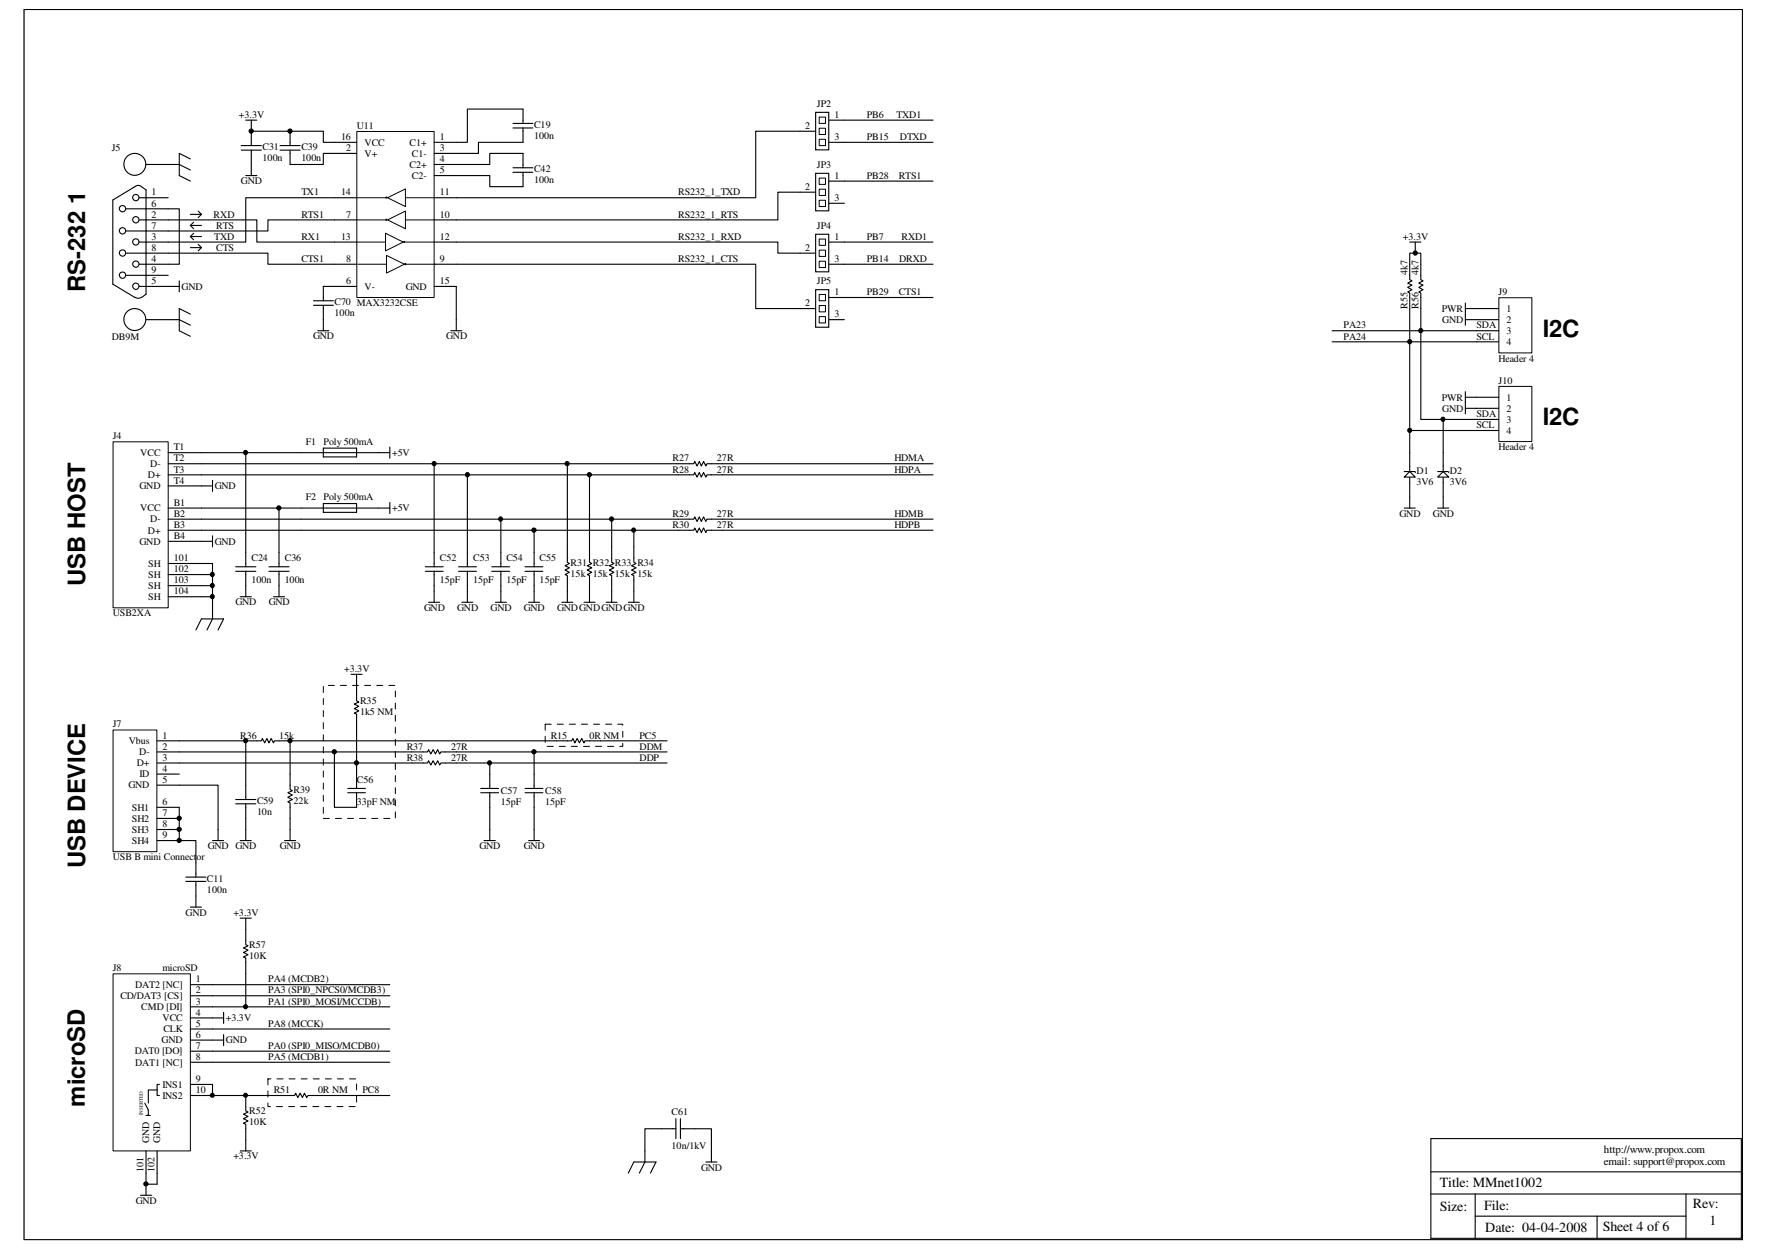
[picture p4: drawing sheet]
<svg xmlns="http://www.w3.org/2000/svg" width="297mm" height="210mm" viewBox="0 0 297 210" stroke-linecap="round" stroke-linejoin="round" font-family="sans-serif">
<path d="M4.1 1.6h288.8v206.7h-288.8z" fill="none" stroke="#000" stroke-width=".17"/>
<path d="M240.5 191.3h52.2v16.8h-52.2zM240.5 196.9h52.2M240.5 200.7h52.2M248 200.7v7.4M248 204.4h35.4M268.5 204.4v3.7M283.4 200.7v7.4" fill="none" stroke="#000" stroke-width=".19"/>
<path d="M19 74.3h9.3v27.9h-9.3z" fill="#fff"/>
<path d="M19 74.3h9.3v27.9h-9.3z" fill="none" stroke="#000" stroke-width=".17"/>
<g fill="none" stroke="#000" stroke-width=".19">
<path d="M28.3 76.1h5.6M28.3 77.9h5.6M28.3 79.8h5.6M50.6 76.1h14.9M54.4 75.3h5.5v1.5h-5.5zM65.5 75.1v1.9M28.3 94.7h7.4v7.5M28.3 81.7h5.6M28.3 85.4h5.6M28.3 87.2h5.6M28.3 89.1h5.6M28.3 91h5.6"/>
<path d="M28.3 96.6h7.4M28.3 98.4h7.4M50.6 85.4h14.9M54.4 84.6h5.5v1.5h-5.5zM65.5 84.5v1.8M28.3 100.3h7.4"/>
</g>
<path d="M60 22.1h13v27.9h-13z" fill="#fff"/>
<path d="M59.9 33.2h4.9M60 22.1h13v27.9h-13zM64.8 39.2l3 1.5-3 1.5zM65.1 33.2l3.1-1.5v3zM68.2 33.2h4.8M59.9 40.7h4.9M68.2 40.7h4.8" fill="none" stroke="#000" stroke-width=".17"/>
<g fill="none" stroke="#000" stroke-width=".19">
<path d="M56.2 37h3.7M56.2 33.2h3.7M56.2 23.9h3.7M73 37h3.7M73 33.2h3.7M73 23.9h3.7M73 27.6h3.7M73 25.8h3.7M56.2 40.7h3.7M56.2 44.4h3.7M73 40.7h3.7M73 44.4h3.7"/>
<path d="M73 48.1h3.7"/>
</g>
<path d="M64.9 33.1h.1v.2h-.1z" fill-rule="evenodd" fill="#fff"/>
<path d="M59.9 37h4.9M64.9 33.1h.1v.2h-.1zM65.1 37l3.1-1.5v2.9zM68.2 37h4.8M60.2 44.4h4.8M65 42.9l3 1.5-3 1.5zM68.3 44.4h4.9" fill="none" stroke="#000" stroke-width=".17"/>
<path d="M68.1 44.3h.1v.2h-.1z" fill-rule="evenodd" fill="#fff"/>
<path d="M68.1 44.3h.1v.2h-.1z" fill="none" stroke="#000" stroke-width=".17"/>
<path d="M56.2 25.8h3.7M73 29.5h3.7M56.2 48.1h3.7" fill="none" stroke="#000" stroke-width=".19"/>
<path d="M64.9 36.9h.1v.1h-.1z" fill-rule="evenodd" fill="#fff"/>
<path d="M64.9 36.9h.1v.1h-.1z" fill="none" stroke="#000" stroke-width=".17"/>
<path d="M67.9 40.6h.1l-.1 .2z" fill-rule="evenodd" fill="#fff"/>
<path d="M67.9 40.6h.1l-.1 .2z" fill="none" stroke="#000" stroke-width=".17"/>
<g fill="none" stroke="#000" stroke-width=".19">
<path d="M28.3 35.1h1.8v9.3h-1.8M40.6 24.5h3.3M40.6 25.2h3.3M41.3 20.2h1.9M41.3 29.5h1.9M42.2 22.1h12.2v1.8h1.8M42.2 20.2v4.3M42.2 25.2v4.3M47.1 24.5h3.4M47.1 25.2h3.4M48.8 25.2v2.4h5.6v-1.8h1.8M48.8 22.1v2.4"/>
<path d="M76.7 27.6h5.6v-1.8h5.6v2.4M86.2 28.2h3.4M86.2 29h3.4M86.2 20.7h3.4M86.2 21.5h3.4M87.9 29v2.4h-5.6v-1.9h-5.6M87.9 21.5v2.4h-7.5v1.9h-3.7M87.9 20.7v-2.4h-9.3v5.6h-1.9M28.3 48.1h1.8M30.1 47.2v1.9M52.7 50.5h3.3M52.7 51.3h3.3"/>
<path d="M53.4 55.6h1.9M54.4 51.3v4.3M56.2 48.1h-1.8v2.4M75.8 55.6h1.8M76.7 48.1v7.5M30.1 132h6.6v9.3M30.1 124.5h11.2v9.9M39.6 135.1h3.4M39.6 134.4h3.4M41.3 135.1v6.2M35.7 141.3h1.9M40.4 141.3h1.8"/>
</g>
<path d="M19 122.7h7.4v20.4h-7.4z" fill="#fff"/>
<path d="M19 122.7h7.4v20.4h-7.4z" fill="none" stroke="#000" stroke-width=".17"/>
<g fill="none" stroke="#000" stroke-width=".19">
<path d="M26.4 124.5h3.7M26.4 126.4h3.7M26.4 128.2h3.7M26.4 130.1h3.7M26.4 132h3.7M26.4 135.7h3.7M26.4 137.5h3.7M26.4 139.4h3.7M26.4 141.3h6.5v3.7M35.7 174.8h1.9M35.7 171.1h1.9M35.7 172.9h29.8"/>
<path d="M35.7 169.2h29.8M35.7 176.7h29.8M37.6 170.1v1.9M37.6 173.9v1.8M24.5 197.1v1.9M26.4 197.1v1.9"/>
</g>
<path d="M19 163.7h13v29.7h-13z" fill="#fff"/>
<g fill="none" stroke="#000" stroke-width=".17">
<path d="M137.7 19.7h1.1v1h-1.1zM137.7 21.5h1.1v1.1h-1.1zM137.7 23.4h1.1v1.1h-1.1zM137.7 29.9h1.1v1.1h-1.1zM137.7 31.8h1.1v1.1h-1.1zM137.7 33.7h1.1v1h-1.1zM137.7 40.2h1.1v1h-1.1zM137.7 42h1.1v1.1h-1.1zM137.7 43.9h1.1v1.1h-1.1zM137.7 49.5h1.1v1h-1.1zM137.7 51.4h1.1v1h-1.1zM137.7 53.2h1.1v1.1h-1.1z"/>
<path d="M19 163.7h13v29.7h-13z"/>
</g>
<g fill="none" stroke="#000" stroke-width=".19">
<path d="M137.1 18.9h2.2v6.3h-2.2zM21.2 35.1h7.1M23.4 37h19.8v3.7h13M23.4 33.2h4.9M24.5 27.6h5.6l1.9 1M32 26.7l-1.9-.9v3.7l1.9 .9M32 39.8h1.9M32 39.8l.6 .5M32 36h1.9M32 37.9h1.9M32 37.9l.6 .5M32.6 39.2l-.6 .6"/>
<path d="M32.6 37.3l-.6 .6M33.3 35.5l.6 .5M33.9 36l-.6 .6M56.2 33.2h-14.9v7.5h-17.9M56.2 37h-11.2v1.8h-23.8M137.1 29.1h2.2v6.3h-2.2zM137.1 39.4h2.2v6.3h-2.2zM137.1 22.1h-10.1v11.1h-50.3M137.1 32.3h-6.3v4.7h-54.1M139.4 20.2h17.4M139.4 23.9h17.4M139.4 30.4h17.4"/>
<path d="M139.4 34.2h2.5M21.2 42.5h23.8v1.9h11.2M21.2 46.3h7.1M22.7 50l-3.7-2.2v-14.2l3.8-2.3 .4-.1a2.14 2.14 0 0 1 1.3 .7v17.5l-.7 .6M22.7 50l.5 .1 .5-.1M23.4 44.4h4.9M23.4 48.1h4.9M24.5 53.7h5.6l1.9 1M32 52.8l-1.9-.9v3.7l1.9 .9M32 41.6h1.9M33.3 41.1l.6 .5M33.9 41.6l-.6 .6"/>
<path d="M76.7 40.7h54.1v1.8h6.3M76.7 44.4h50.3v7.5h10.1M137.1 48.7h2.2v6.3h-2.2zM139.4 53.7h2.5M139.4 40.7h17.4M139.4 44.4h17.4M139.4 50h17.4M33.9 77.9h82.7l.2-.3 .4 .7 .4-.7 .3 .7 .4-.7 .4 .7 .1-.4h38M33.9 79.8h82.7l.2-.4 .4 .8 .4-.8 .3 .8 .4-.8 .4 .8 .1-.4h38M73 77.9v17.3M78.6 79.8v15.4M95.4 77.9v16.6l.3 .2-.7 .4 .7 .3-.7 .4 .7 .4-.7 .4 .4 .1v4.5"/>
<path d="M99.1 79.8v14.7l.4 .2-.8 .4 .8 .3-.8 .4 .8 .4-.8 .4 .4 .1v4.5M33.9 91h1.8M33.9 81.7h1.8M35.7 80.7v1.9M35.7 90v1.9M50.6 87.2h66l.2-.3 .4 .7 .4-.7 .3 .7 .4-.7 .4 .7 .1-.4h38M50.6 89.1h66l.2-.4 .4 .8 .4-.8 .3 .8 .4-.8 .4 .8 .1-.4h38M71.5 95.2h3M71.5 96h3M73 96v5.2M77.1 95.2h3M77.1 96h3"/>
<path d="M78.6 96v5.2M82.7 95.2h3M82.7 96h3M84.2 87.2v8M84.2 96v5.2M88.3 95.2h3M88.3 96h3M89.8 89.1v6.1M89.8 96v5.2M102.8 87.2v7.3l.4 .2-.8 .4 .8 .3-.8 .4 .8 .4-.8 .4 .4 .1v4.5M106.5 89.1v5.4l.4 .2-.7 .4 .7 .3-.7 .4 .7 .4-.7 .4 .3 .1v4.5M32.9 105.9l1-1.9h3.7l-.9 1.9"/>
<path d="M35.7 102.2v1.8l-.9 1.9M59 113.3h1.9M59.9 113.3v4.5l.4 .2-.7 .3 .7 .4-.7 .4 .7 .4-.7 .3 .3 .2v12.5M72 101.2h1.9M77.6 101.2h1.9M83.3 101.2h1.8M88.9 101.2h1.8M94.4 101.2h1.9M98.2 101.2h1.8M101.9 101.2h1.9M105.6 101.2h1.9M30.1 126.4h41.8l.1-.4 .4 .7 .4-.7 .4 .7 .4-.7 .3 .7 .2-.3h38"/>
<path d="M30.1 128.2h41.8l.1-.4 .4 .8 .4-.8 .4 .8 .4-.8 .3 .8 .2-.4h38M41.3 124.5h2.6l.2-.4 .4 .7 .4-.7 .3 .7 .4-.7 .4 .7 .1-.3h2.7M56.2 126.4v9.3h3.7v-2.5M58.5 132.5h2.9M58.5 133.2h2.9M80.8 132.5h3M80.8 133.2h3M82.3 128.2v4.3M82.3 133.2v8.1M88.3 132.5h3M88.3 133.2h3M89.8 126.4v6.1"/>
<path d="M89.8 133.2v8.1M93.5 124.5h-44.7v8.2l.3 .2-.7 .3 .7 .4-.7 .4 .7 .4-.7 .3 .4 .2v6.4M101 124.5h11.1M47.8 141.3h1.9M81.4 141.3h1.9M88.9 141.3h1.8M32 165.5h33.5M32 167.3h33.5M32 169.2h3.7M32 171.1h3.7M32 172.9h3.7M32 174.8h3.7"/>
<path d="M32 176.7h3.7M32 178.5h33.5M24.3 185.4l.6 1.1v1h-.4M24.5 193.4v3.7M24.9 187.5h.4M26.4 183.2h-1.5v2.2M26.4 183.2v.9h.4M26.4 199h-1.9v1.9M26.4 193.4v3.7M26.8 182.2h-.4v1M32 182.2h3.7M32 184.1h3.7"/>
<path d="M105.6 197.1l.9-1.8h3.8l-1 1.8M108.4 193.4v1.9l-.9 1.8M111.2 189.7h2.4M113.6 188v3.3M114.4 189.7h2.4M114.4 188v3.3M118.7 195.3h1.8M119.6 193.4v1.9M23.6 200.9h1.9"/>
<circle cx="20.6" cy="38.8" r=".53"/>
<circle cx="20.6" cy="35.1" r=".53"/>
<circle cx="22.7" cy="27.6" r="1.85"/>
<circle cx="22.8" cy="36.9" r=".53"/>
<circle cx="22.8" cy="33.2" r=".53"/>
<circle cx="20.6" cy="42.5" r=".53"/>
<circle cx="20.6" cy="46.2" r=".53"/>
<circle cx="22.7" cy="53.7" r="1.85"/>
<circle cx="22.8" cy="48.1" r=".53"/>
<circle cx="22.8" cy="40.7" r=".53"/>
<circle cx="22.8" cy="44.4" r=".53"/>
</g>
<path d="M252 50.1h5.5v9.2h-5.5z" fill="#fff"/>
<path d="M252 50h5.5v9.3h-5.5z" fill="none" stroke="#000" stroke-width=".17"/>
<path d="M248.2 51.9h3.7M248.2 53.7h3.7M248.2 55.6h3.7M248.2 57.4h3.7" fill="none" stroke="#000" stroke-width=".19"/>
<path d="M252 65h5.5v9.2h-5.5z" fill="#fff"/>
<path d="M252 64.9h5.5v9.3h-5.5z" fill="none" stroke="#000" stroke-width=".17"/>
<g fill="none" stroke="#000" stroke-width=".19">
<path d="M223.9 55.6h24.3M223.9 57.4h24.3M237 40.7h1.8M237.9 40.7v1.8M246.3 50.9v3.8M246.3 53.7h1.9M246.3 51.9h1.9M33.9 76.1h16.7M41.3 76.1v19.1M237 76.1v7.4M246.3 66.8h5.6M246.3 68.6h5.6"/>
<path d="M246.3 65.8v3.8M251.9 70.5h-13.1v-21.3l-.3-.1 .7-.4-.7-.4 .7-.4-.7-.3 .7-.4-.4-.2v-4.5h-1.8v4.5l.4 .2-.8 .4 .8 .3-.8 .4 .8 .4-.8 .4 .4 .1v23.1h14.9M33.9 85.4h16.7M33.9 87.2h16.7M33.9 89.1h16.7M39.6 95.2h3.4M39.6 96h3.4M41.3 96v4.3M45.2 95.2h3.4M45.2 96h3.4M46.9 85.4v9.8M46.9 96v4.3"/>
<path d="M40.4 100.3h1.8M46 100.3h1.8M30.1 135.7v5.6M93.5 124.5h2.6l.2-.4 .3 .7 .4-.7 .4 .7 .4-.7 .4 .7 .1-.3h2.7M31.2 147.4h3.4M31.2 148.1h3.4M32 152.4h1.9M32.9 145v2.4M32.9 148.1v4.3M40.4 154.3h1.8M41.3 154.3v4.4l.4 .3-.8 .3 .8 .4-.8 .4 .8 .3-.8 .4 .4 .2v8.2M35.7 182.2v1.9h13.8l.2-.4 .4 .7 .4-.7 .3 .7 .4-.7 .4 .7 .2-.3h13.7"/>
<path d="M40.4 193.4h1.8M41.3 184.1v2.6l.4 .2-.8 .3 .8 .4-.8 .4 .8 .4-.8 .4 .4 .1v4.5M111.2 189.7h-2.8v3.7M116.8 189.7h2.8v3.7"/>
</g>
<path d="M54.4 137.5h12.1v-22.3h-12.1v22.3M91.6 121.7v3.7h13.1v-3.7h-13.1M45 181.3v4.7h14.9v-4.7h-14.9" fill="none" stroke="#000" stroke-width=".17" stroke-dasharray="1 1 1 1 1 1 1 1"/>
<path d="M236 79.2h1.9z" fill-rule="evenodd" fill="#fff"/>
<path d="M236 79.2h1.9z" fill="none" stroke="#000" stroke-width=".19"/>
<path d="M236 80.2l1-1 .9 1z" fill="#fff"/>
<path d="M236 80.2l1-1 .9 1z" fill="none" stroke="#000" stroke-width=".19"/>
<path d="M237.9 79.2v.2z" fill-rule="evenodd" fill="#fff"/>
<path d="M237.9 79.2v.2zM242.6 76.1v7.4" fill="none" stroke="#000" stroke-width=".19"/>
<path d="M241.7 79.2h1.8z" fill-rule="evenodd" fill="#fff"/>
<path d="M241.7 79.2h1.8z" fill="none" stroke="#000" stroke-width=".19"/>
<path d="M241.7 80.2l.9-1 .9 1z" fill="#fff"/>
<path d="M241.7 80.2l.9-1 .9 1z" fill="none" stroke="#000" stroke-width=".19"/>
<path d="M243.5 79.2v.2z" fill-rule="evenodd" fill="#fff"/>
<path d="M237 72.3v3.8M242.6 70.5v5.6M243.5 79.2v.2zM236 85.4h1.9M237 83.5v1.9M241.7 85.4h1.8M242.6 83.5v1.9" fill="none" stroke="#000" stroke-width=".19"/>
<g fill="#000">
<circle cx="42.2" cy="22" r=".36"/>
<circle cx="48.7" cy="22" r=".36"/>
<circle cx="237" cy="57.4" r=".35"/>
<circle cx="237.9" cy="42.5" r=".35"/>
<circle cx="238.8" cy="55.6" r=".35"/>
<circle cx="41.3" cy="76.1" r=".35"/>
<circle cx="73" cy="77.9" r=".35"/>
<circle cx="78.6" cy="79.8" r=".35"/>
<circle cx="95.3" cy="77.9" r=".35"/>
<circle cx="99.1" cy="79.8" r=".36"/>
<circle cx="237" cy="72.3" r=".35"/>
<circle cx="242.6" cy="70.5" r=".35"/>
<circle cx="35.7" cy="98.4" r=".35"/>
<circle cx="35.7" cy="96.5" r=".35"/>
<circle cx="46.9" cy="85.4" r=".36"/>
<circle cx="84.1" cy="87.2" r=".35"/>
<circle cx="89.8" cy="89.1" r=".37"/>
<circle cx="102.8" cy="87.2" r=".36"/>
<circle cx="106.5" cy="89.1" r=".35"/>
<circle cx="35.7" cy="100.3" r=".35"/>
<circle cx="30.1" cy="139.4" r=".36"/>
<circle cx="30.1" cy="137.5" r=".36"/>
<circle cx="41.3" cy="124.5" r=".35"/>
<circle cx="48.7" cy="124.5" r=".36"/>
<circle cx="56.2" cy="126.3" r=".36"/>
<circle cx="59.9" cy="128.2" r=".36"/>
<circle cx="82.3" cy="128.2" r=".35"/>
<circle cx="89.8" cy="126.3" r=".37"/>
<circle cx="30.1" cy="141.2" r=".36"/>
<circle cx="41.3" cy="169.2" r=".35"/>
<circle cx="24.5" cy="199" r=".35"/>
<circle cx="35.7" cy="184.1" r=".34"/>
<circle cx="41.3" cy="184.1" r=".34"/>
</g>
<g fill="none" stroke="#000" stroke-width=".17">
<circle cx="42.2" cy="22" r=".36"/>
<circle cx="48.7" cy="22" r=".36"/>
<circle cx="237" cy="57.4" r=".35"/>
<circle cx="237.9" cy="42.5" r=".35"/>
<circle cx="238.8" cy="55.6" r=".35"/>
<circle cx="41.3" cy="76.1" r=".35"/>
<circle cx="73" cy="77.9" r=".35"/>
<circle cx="78.6" cy="79.8" r=".35"/>
<circle cx="95.3" cy="77.9" r=".35"/>
<circle cx="99.1" cy="79.8" r=".36"/>
<circle cx="237" cy="72.3" r=".35"/>
<circle cx="242.6" cy="70.5" r=".35"/>
<circle cx="35.7" cy="98.4" r=".35"/>
<circle cx="35.7" cy="96.5" r=".35"/>
<circle cx="46.9" cy="85.4" r=".36"/>
<circle cx="84.1" cy="87.2" r=".35"/>
<circle cx="89.8" cy="89.1" r=".37"/>
<circle cx="102.8" cy="87.2" r=".36"/>
<circle cx="106.5" cy="89.1" r=".35"/>
<circle cx="35.7" cy="100.3" r=".35"/>
<circle cx="30.1" cy="139.4" r=".36"/>
<circle cx="30.1" cy="137.5" r=".36"/>
<circle cx="41.3" cy="124.5" r=".35"/>
<circle cx="48.7" cy="124.5" r=".36"/>
<circle cx="56.2" cy="126.3" r=".36"/>
<circle cx="59.9" cy="128.2" r=".36"/>
<circle cx="82.3" cy="128.2" r=".35"/>
<circle cx="89.8" cy="126.3" r=".37"/>
<circle cx="30.1" cy="141.2" r=".36"/>
<circle cx="41.3" cy="169.2" r=".35"/>
<circle cx="24.5" cy="199" r=".35"/>
<circle cx="35.7" cy="184.1" r=".34"/>
<circle cx="41.3" cy="184.1" r=".34"/>
</g>
<g font-size="4">
<text x="14.3" y="49.1" transform="rotate(-90 14.3 49.1)">RS-232 1</text>
<text x="259.4" y="56.6">I2C</text>
<text x="259.4" y="71.5">I2C</text>
<text x="14.3" y="98.4" transform="rotate(-90 14.3 98.4)">USB HOST</text>
<text x="14.3" y="145.9" transform="rotate(-90 14.3 145.9)">USB DEVICE</text>
<text x="14.3" y="186" transform="rotate(-90 14.3 186)">microSD</text>
</g>
<g font-size="2.4">
<text x="242.1" y="203.5">Size:</text>
<text x="242.1" y="199.6">Title: MMnet1002</text>
<text x="249.5" y="203.3">File:</text>
<text x="284.6" y="202.9">Rev:</text>
<text x="249.7" y="207">Date: 04-04-2008</text>
<text x="269.4" y="206.8">Sheet 4 of 6</text>
<text x="287.4" y="205.9">1</text>
</g>
<g font-size="1.8">
<text x="269.6" y="193.8">http://www.propox.com</text>
<text x="269.6" y="195.8">email: support@propox.com</text>
</g>
<g font-size="1.7">
<text x="137.3" y="17.9">JP2</text>
<text x="40.2" y="19.8">+3.3V</text>
<text x="57.4" y="23.5">16</text>
<text x="60" y="21.7">U11</text>
<text x="74" y="23.5">1</text>
<text x="89.8" y="21.5">C19</text>
<text x="89.8" y="23.4">100n</text>
<text x="135.3" y="21.7">2</text>
<text x="140.3" y="19.8">1</text>
<text x="140.3" y="23.5">3</text>
<text x="145.7" y="19.8">PB6</text>
<text x="145.7" y="23.5">PB15</text>
<text x="150.7" y="19.8">TXD1</text>
<text x="151.3" y="23.5">DTXD</text>
<text x="18.8" y="25.4">J5</text>
<text x="44.2" y="25.2">C31</text>
<text x="44.2" y="27.1">100n</text>
<text x="50.7" y="25.2">C39</text>
<text x="50.7" y="27.1">100n</text>
<text x="58.2" y="25.4">2</text>
<text x="61.3" y="24.5">VCC</text>
<text x="61.3" y="26.3">V+</text>
<text x="68.8" y="24.5">C1+</text>
<text x="68.8" y="28.2">C2+</text>
<text x="69.3" y="26.3">C1-</text>
<text x="74" y="27.3">4</text>
<text x="74" y="25.4">3</text>
<text x="74" y="29.1">5</text>
<text x="89.8" y="29">C42</text>
<text x="137.3" y="28.2">JP3</text>
<text x="25.5" y="32.9">1</text>
<text x="25.5" y="34.7">6</text>
<text x="40.5" y="30.9">GND</text>
<text x="50.7" y="32.9">TX1</text>
<text x="57.4" y="32.9">14</text>
<text x="69.3" y="30.1">C2-</text>
<text x="74" y="32.9">11</text>
<text x="89.8" y="30.8">100n</text>
<text x="114" y="32.9">RS232_1_TXD</text>
<text x="135.3" y="31.9">2</text>
<text x="140.3" y="30.1">1</text>
<text x="140.3" y="33.8">3</text>
<text x="145.7" y="30.1">PB28</text>
<text x="151.1" y="30.1">RTS1</text>
<text x="25.5" y="36.6">2</text>
<text x="25.5" y="38.4">7</text>
<text x="25.5" y="40.3">3</text>
<text x="35.9" y="36.6">RXD</text>
<text x="36" y="40.3">TXD</text>
<text x="36.4" y="38.4">RTS</text>
<text x="50.7" y="36.6">RTS1</text>
<text x="50.7" y="40.3">RX1</text>
<text x="57.4" y="40.3">13</text>
<text x="58.2" y="36.6">7</text>
<text x="74" y="36.6">10</text>
<text x="74" y="40.3">12</text>
<text x="114" y="36.6">RS232_1_RTS</text>
<text x="114" y="40.3">RS232_1_RXD</text>
<text x="137.3" y="38.4">JP4</text>
<text x="140.3" y="40.3">1</text>
<text x="145.7" y="40.3">PB7</text>
<text x="151.5" y="40.3">RXD1</text>
<text x="235.8" y="40.3">+3.3V</text>
<text x="25.5" y="42.2">8</text>
<text x="25.5" y="44">4</text>
<text x="25.5" y="45.9">9</text>
<text x="25.5" y="47.8">5</text>
<text x="36.4" y="42.2">CTS</text>
<text x="50.7" y="44">CTS1</text>
<text x="58.2" y="47.8">6</text>
<text x="58.2" y="44">8</text>
<text x="74" y="44">9</text>
<text x="74" y="47.8">15</text>
<text x="114" y="44">RS232_1_CTS</text>
<text x="135.3" y="42.2">2</text>
<text x="137.3" y="47.8">JP5</text>
<text x="140.3" y="44">3</text>
<text x="145.7" y="44">PB14</text>
<text x="151.2" y="44">DRXD</text>
<text x="236.6" y="46.3" transform="rotate(-90 236.6 46.3)">4k7</text>
<text x="238.5" y="46.3" transform="rotate(-90 238.5 46.3)">4k7</text>
<text x="30.5" y="48.7">GND</text>
<text x="56.3" y="51.3">C70 MAX3232CSE</text>
<text x="56.3" y="53.2">100n</text>
<text x="61.3" y="48.7">V-</text>
<text x="68.2" y="48.7">GND</text>
<text x="135.3" y="51.5">2</text>
<text x="140.3" y="49.6">1</text>
<text x="140.3" y="53.3">3</text>
<text x="145.7" y="49.6">PB29</text>
<text x="151.1" y="49.6">CTS1</text>
<text x="236.6" y="51.9" transform="rotate(-90 236.6 51.9)">R55</text>
<text x="238.5" y="51.9" transform="rotate(-90 238.5 51.9)">R56</text>
<text x="242.4" y="52.4">PWR</text>
<text x="251.9" y="49.6">J9</text>
<text x="253.2" y="52.4">1</text>
<text x="18.8" y="57.1">DB9M</text>
<text x="52.6" y="57">GND</text>
<text x="75" y="57">GND</text>
<text x="225.8" y="55.2">PA23</text>
<text x="225.8" y="57.1">PA24</text>
<text x="242.4" y="54.3">GND</text>
<text x="248.2" y="55.2">SDA</text>
<text x="248.2" y="57.1">SCL</text>
<text x="253.2" y="54.3">2</text>
<text x="253.2" y="56.1">3</text>
<text x="253.2" y="58">4</text>
<text x="251.9" y="60.8">Header 4</text>
<text x="251.9" y="64.5">J10</text>
<text x="242.4" y="67.3">PWR</text>
<text x="242.4" y="69.2">GND</text>
<text x="248.2" y="70.1">SDA</text>
<text x="248.2" y="72">SCL</text>
<text x="253.2" y="67.3">1</text>
<text x="253.2" y="69.2">2</text>
<text x="253.2" y="71">3</text>
<text x="19" y="73.8">J4</text>
<text x="23.6" y="76.6">VCC</text>
<text x="29.2" y="77.6">T2</text>
<text x="29.2" y="75.7">T1</text>
<text x="51.4" y="74.8">F1</text>
<text x="54.4" y="74.8">Poly 500mA</text>
<text x="66" y="76.6">+5V</text>
<text x="113.1" y="77.6">R27</text>
<text x="120.5" y="77.6">27R</text>
<text x="150.4" y="77.6">HDMA</text>
<text x="251.9" y="75.7">Header 4</text>
<text x="253.2" y="72.9">4</text>
<text x="23.4" y="82.2">GND</text>
<text x="24.8" y="80.3">D+</text>
<text x="25.3" y="78.5">D-</text>
<text x="29.2" y="79.4">T3</text>
<text x="29.2" y="81.3">T4</text>
<text x="36.1" y="82.2">GND</text>
<text x="113.1" y="79.4">R28</text>
<text x="120.5" y="79.4">27R</text>
<text x="150.4" y="79.4">HDPA</text>
<text x="238.1" y="79.6">D1</text>
<text x="238.1" y="81.5">3V6</text>
<text x="243.7" y="79.6">D2</text>
<text x="243.7" y="81.5">3V6</text>
<text x="23.6" y="85.9">VCC</text>
<text x="24.8" y="89.7">D+</text>
<text x="25.3" y="87.8">D-</text>
<text x="29.2" y="86.9">B2</text>
<text x="29.2" y="88.7">B3</text>
<text x="29.2" y="85">B1</text>
<text x="51.4" y="84.1">F2</text>
<text x="54.4" y="84.1">Poly 500mA</text>
<text x="66" y="85.9">+5V</text>
<text x="113.1" y="86.9">R29</text>
<text x="113.1" y="88.7">R30</text>
<text x="120.5" y="86.9">27R</text>
<text x="120.5" y="88.7">27R</text>
<text x="150.4" y="86.9">HDMB</text>
<text x="150.4" y="88.7">HDPB</text>
<text x="235.3" y="86.8">GND</text>
<text x="240.9" y="86.8">GND</text>
<text x="23.4" y="91.5">GND</text>
<text x="24.9" y="95.2">SH</text>
<text x="29.2" y="94.3">101</text>
<text x="29.2" y="90.6">B4</text>
<text x="36.1" y="91.5">GND</text>
<text x="42.3" y="94.3">C24</text>
<text x="47.9" y="94.3">C36</text>
<text x="74" y="94.3">C52</text>
<text x="79.5" y="94.3">C53</text>
<text x="85.1" y="94.3">C54</text>
<text x="90.7" y="94.3">C55</text>
<text x="95.9" y="95.1">R31 R32 R33 R34</text>
<text x="24.9" y="97.1">SH</text>
<text x="24.9" y="99">SH</text>
<text x="24.9" y="100.8">SH</text>
<text x="29.2" y="96.2">102</text>
<text x="29.2" y="98">103</text>
<text x="29.2" y="99.9">104</text>
<text x="39.6" y="101.7">GND</text>
<text x="42.3" y="98">100n</text>
<text x="45.2" y="101.7">GND</text>
<text x="47.9" y="98">100n</text>
<text x="74" y="98">15pF</text>
<text x="79.5" y="98">15pF</text>
<text x="85.1" y="98">15pF</text>
<text x="90.7" y="98">15pF</text>
<text x="95.9" y="96.9">15k</text>
<text x="99.6" y="96.9">15k</text>
<text x="103.4" y="96.9">15k</text>
<text x="107.1" y="96.9">15k</text>
<text x="19" y="103.5">USB2XA</text>
<text x="71.3" y="102.7">GND</text>
<text x="76.9" y="102.7">GND</text>
<text x="82.5" y="102.7">GND</text>
<text x="88" y="102.7">GND</text>
<text x="93.6" y="102.7">GNDGNDGNDGND</text>
<text x="57.9" y="112.9">+3.3V</text>
<text x="60.5" y="118.4">R35</text>
<text x="19" y="122.3">J7</text>
<text x="21.7" y="125.1">Vbus</text>
<text x="27.3" y="126">2</text>
<text x="27.3" y="124.1">1</text>
<text x="40.4" y="124.1">R36</text>
<text x="46.9" y="124.1">15k</text>
<text x="60.5" y="120.2">1k5 NM</text>
<text x="68.4" y="126">R37</text>
<text x="75.8" y="126">27R</text>
<text x="92.6" y="124.1">R15</text>
<text x="99.1" y="124.1">0R NM</text>
<text x="107.5" y="126">DDM</text>
<text x="107.5" y="124.1">PC5</text>
<text x="23" y="128.8">D+</text>
<text x="23.4" y="126.9">D-</text>
<text x="23.4" y="130.6">ID</text>
<text x="27.3" y="127.8">3</text>
<text x="27.3" y="129.7">4</text>
<text x="27.3" y="131.6">5</text>
<text x="60" y="131.6">C56</text>
<text x="68.4" y="127.8">R38</text>
<text x="75.8" y="127.8">27R</text>
<text x="107.5" y="127.8">DDP</text>
<text x="21.6" y="132.5">GND</text>
<text x="22.2" y="136.2">SH1</text>
<text x="27.3" y="135.3">6</text>
<text x="27.3" y="137.2">7</text>
<text x="43.2" y="135.1">C59</text>
<text x="43.2" y="137">10n</text>
<text x="49.4" y="133.3">R39</text>
<text x="49.4" y="135.1">22k</text>
<text x="60" y="135.3">33pF NM</text>
<text x="84.2" y="133.4">C57</text>
<text x="84.2" y="135.3">15pF</text>
<text x="91.6" y="133.4">C58</text>
<text x="91.6" y="135.3">15pF</text>
<text x="22.2" y="138.1">SH2</text>
<text x="22.2" y="140">SH3</text>
<text x="22.2" y="141.8">SH4</text>
<text x="27.3" y="139">8</text>
<text x="27.3" y="140.9">9</text>
<text x="34.9" y="142.7">GND GND</text>
<text x="47" y="142.7">GND</text>
<text x="80.6" y="142.7">GND</text>
<text x="88" y="142.7">GND</text>
<text x="19" y="144.6">USB B mini Connector</text>
<text x="34.8" y="148.2">C11</text>
<text x="31.2" y="153.9">GND</text>
<text x="34.8" y="150">100n</text>
<text x="39.2" y="153.9">+3.3V</text>
<text x="41.9" y="159.3">R57</text>
<text x="41.9" y="161.2">10K</text>
<text x="19" y="163.2">J8</text>
<text x="20.2" y="167.9">CD/DAT3 [CS]</text>
<text x="22.7" y="166">DAT2 [NC]</text>
<text x="27.3" y="163.2">microSD</text>
<text x="32.9" y="165.1">1</text>
<text x="32.9" y="167">2</text>
<text x="45.1" y="167">PA3 (SPI0_NPCS0/MCDB3)</text>
<text x="45.1" y="165.1">PA4 (MCDB2)</text>
<text x="23.7" y="169.8">CMD [DI]</text>
<text x="27.3" y="171.6">VCC</text>
<text x="27.5" y="173.5">CLK</text>
<text x="32.9" y="172.6">5</text>
<text x="32.9" y="168.8">3</text>
<text x="32.9" y="170.7">4</text>
<text x="38" y="171.6">+3.3V</text>
<text x="45.1" y="168.8">PA1 (SPI0_MOSI/MCCDB)</text>
<text x="45.1" y="172.6">PA8 (MCCK)</text>
<text x="22.6" y="177.2">DAT0 [DO]</text>
<text x="22.7" y="179.1">DAT1 [NC]</text>
<text x="27.2" y="175.3">GND</text>
<text x="32.9" y="176.3">7</text>
<text x="32.9" y="174.4">6</text>
<text x="32.9" y="178.1">8</text>
<text x="38" y="175.3">GND</text>
<text x="45.1" y="176.3">PA0 (SPI0_MISO/MCDB0)</text>
<text x="45.1" y="178.1">PA5 (MCDB1)</text>
<text x="27.3" y="182.8">INS1</text>
<text x="27.3" y="184.7">INS2</text>
<text x="32.9" y="181.9">9</text>
<text x="32.9" y="183.7">10</text>
<text x="46" y="183.7">R51</text>
<text x="53.5" y="183.7">0R NM</text>
<text x="60.9" y="183.7">PC8</text>
<text x="41.9" y="187.3">R52</text>
<text x="41.9" y="189.1">10K</text>
<text x="112.9" y="187.5">C61</text>
<text x="24.1" y="196.9" transform="rotate(-90 24.1 196.9)">101</text>
<text x="25.1" y="192.1" transform="rotate(-90 25.1 192.1)">GND</text>
<text x="26" y="196.9" transform="rotate(-90 26 196.9)">102</text>
<text x="26.9" y="192.1" transform="rotate(-90 26.9 192.1)">GND</text>
<text x="39.2" y="194.9">+3.3V</text>
<text x="112.9" y="193">10n/1kV</text>
<text x="117.9" y="196.7">GND</text>
<text x="22.8" y="202.3">GND</text>
</g>
<text font-size=".8" x="24" y="187.5" transform="rotate(-90 24 187.5)">INSERTED</text>
</svg>
